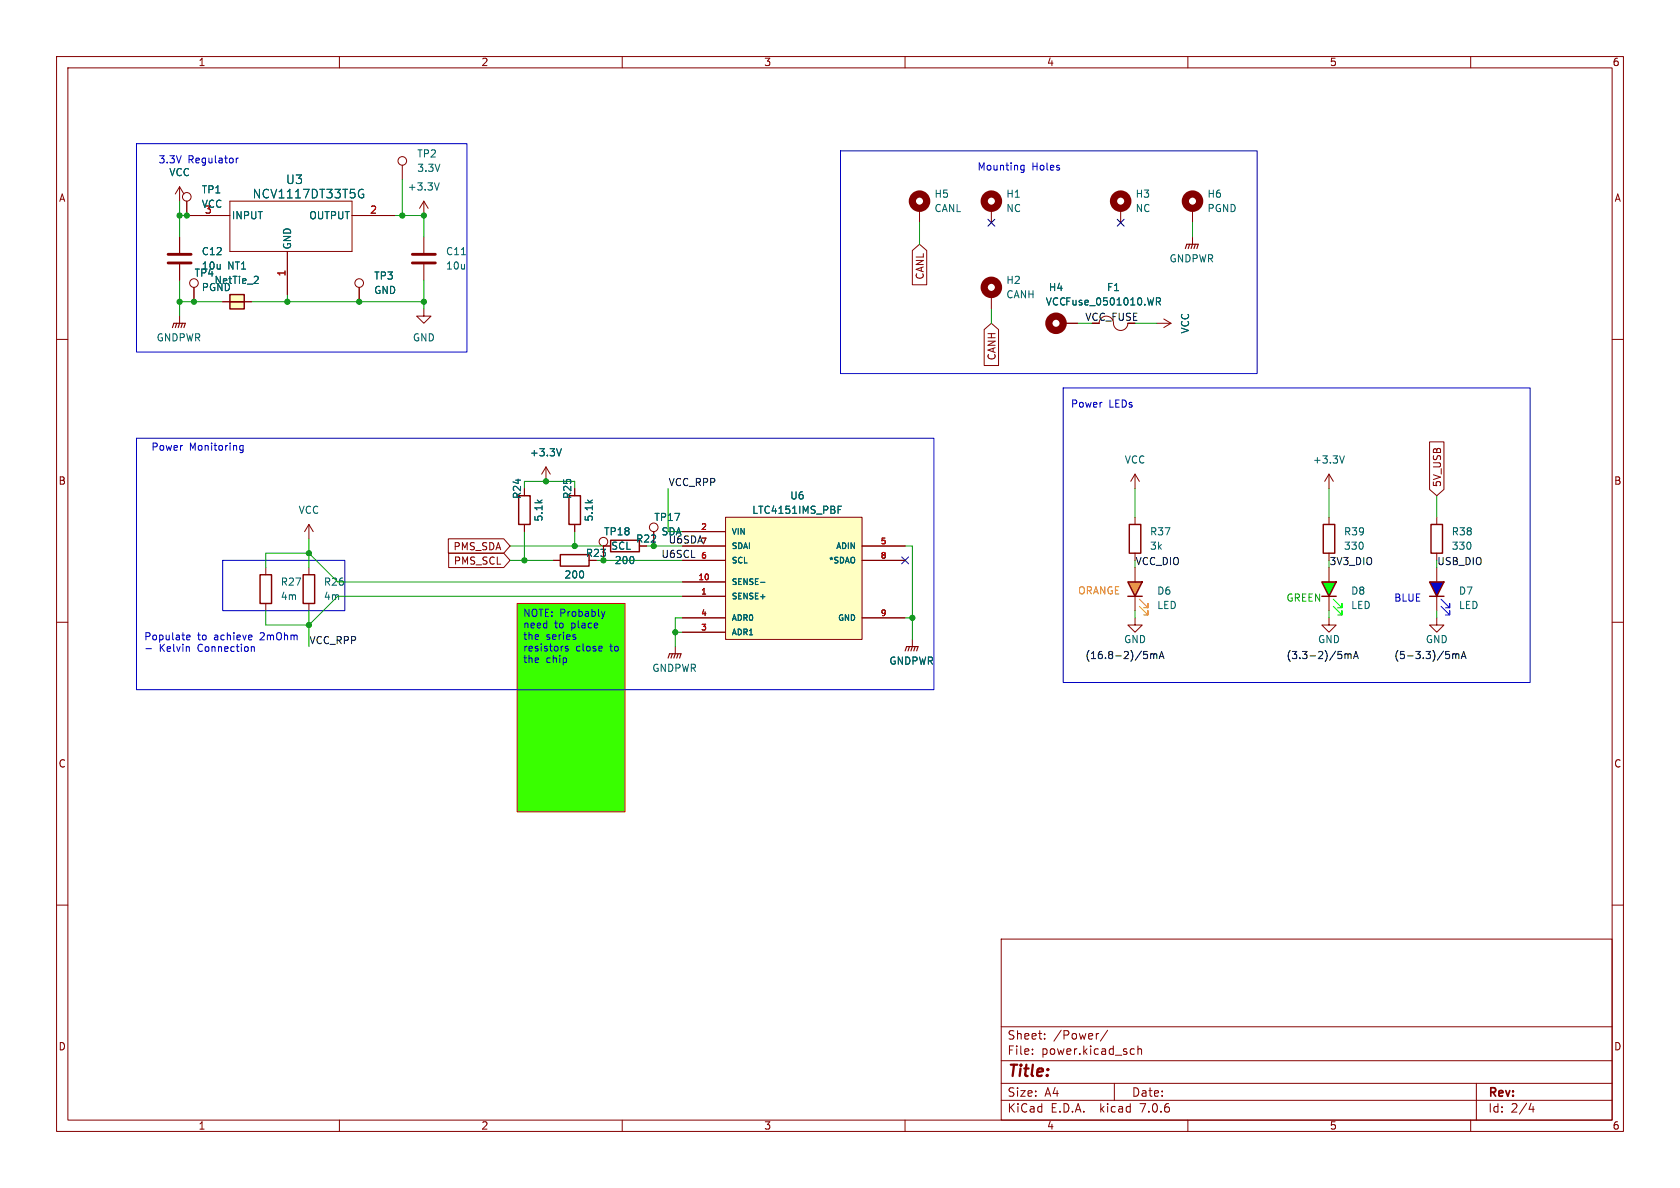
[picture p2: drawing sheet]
<svg xmlns="http://www.w3.org/2000/svg" width="297mm" height="210mm" viewBox="0 0 297 210" stroke-linecap="round" stroke-linejoin="round" font-family="sans-serif">
<g fill="none" stroke="#840000" stroke-width=".18">
<path d="M10 10h277v190h-277zM12 12h273v186h-273zM60 10v2M110 10v2M160 10v2M210 10v2M260 10v2M10 60h2M188 57.2h2.5M285 60h2M106.7 96.5h1.2M10 110h2"/>
<path d="M285 110h2M10 160h2M285 160h2M177 166h108v32h-108zM60 198v2M110 198v2M160 198v2M177 194.5h108M177 191.5h108M177 187.5h108M177 181.5h108M182.5 186.3v.1"/>
<path d="M182.5 185.5v.1M184.7 183.6v.1M184.7 182.8v.1M194.2 182.7l-.2 .1M195.8 182.1l-1.3 2M197 191.5v3M200.1 185.4l.4 .1M200.5 186.3l-.4 .1M201.2 185.5l.2-.1 .3 .1 .1 .9M201.2 184.9v1.5M210 198v2M260 198v2"/>
<path d="M261 191.5v6.5M270.7 195l-.4 1.1h.9M271 195.6v1"/>
</g>
<path d="M91.4 106.7h19.1v36.8h-19.1z" fill="#39ff00" stroke="#39ff00" stroke-width=".18"/>
<path d="M107.9 95.5h5.1v2h-5.1z" fill="none" stroke="#840000" stroke-width=".25"/>
<circle cx="186.7" cy="57.1" r="1.27" fill="none" stroke="#840000" stroke-width="1.3"/>
<path d="M233.7 102.9h2.5l-1.3 2.5z" fill="#00ff0b"/>
<path d="M91.7 87.6h2v5.1h-2zM233.7 102.9h2.5l-1.3 2.5zM233.7 105.4h2.5" fill="none" stroke="#840000" stroke-width=".25"/>
<path d="M235.7 107.2l1.5 1.5v-.7v.7h-.7" fill="none" stroke="#08ff11" stroke-width=".18"/>
<path d="M235.7 105.9l1.5 1.5v-.7v.7h-.7" fill="none" stroke="#0f0" stroke-width=".18"/>
<path d="M210.8 41.9v1.3M92.7 92.7v1.3M234.9 100.3v2.6M234.9 105.4v2.6M254 109.2v1.3h1.3l-1.3 1.3-1.3-1.3h1.3" fill="none" stroke="#840000" stroke-width=".18"/>
<path d="M209.5 43.9l.3-.7h2l-.2 .7M210.3 43.2l-.2 .7M210.8 43.2l-.2 .7M211.3 43.2l-.2 .7" fill="none" stroke="#840000" stroke-width=".2"/>
<path d="M199.4 102.9h2.5l-1.2 2.5z" fill="#ff8e00"/>
<path d="M40.6 52.1h2.6v2.5h-2.6zM40.6 53.3h2.6M99.1 98h5v2.1h-5zM100.6 87.6h2v5.1h-2zM199.6 92.7h2.1v5.1h-2.1zM199.4 102.9h2.5l-1.2 2.5zM199.4 105.4h2.5" fill="none" stroke="#840000" stroke-width=".25"/>
<path d="M201.4 107.2l1.5 1.5v-.7v.7h-.7" fill="none" stroke="#ff8b00" stroke-width=".18"/>
<path d="M201.4 105.9l1.5 1.5v-.7v.7h-.7" fill="none" stroke="#ff7b00" stroke-width=".18"/>
<g fill="none" stroke="#840000" stroke-width=".18">
<path d="M31.7 33v2.6M31.7 33l-.7 1.3M31.7 33l.8 1.3M33 35.6v2.5h7.6M40.6 35.6h21.6v8.9h-21.6zM62.2 38.1h7.6M71.1 29.2v2.6M74.9 35.6v2.5M74.9 35.6l-.7 1.2M74.9 35.6l.8 1.2M162.6 36.8v2.6M175.3 36.8v2.6"/>
<path d="M198.1 36.8v2.6M210.8 36.8v2.6M31.7 41.9v2.8M31.7 46.7v2.8M31.7 55.9v1.3M34.3 50.8v2.5M39.4 53.3h5M50.8 44.5v7.6M63.5 50.8v2.5M74.9 54.6v1.3h1.3l-1.3 1.3-1.2-1.3h1.2M74.9 41.9v2.8M74.9 46.7v2.8"/>
<path d="M175.3 52.1v2.5M196.8 57.2a1.27 1.27 0 0 0 1.3 1.2 1.27 1.27 0 0 0 1.3-1.2M204.5 57.2h2.5M205.7 56.4l1.3 .8M207 57.2l-1.3 .7M54.6 92.7l-.8 1.3M54.6 92.7v2.6M54.6 92.7l.8 1.3M96.5 82.6l.8 1.2M96.5 82.6v2.5M96.5 82.6l-.7 1.2M97.8 99.1h1.3"/>
<path d="M101.6 92.7v1.3M106.7 96.5v2.6M115.6 94v2.5M120.6 94h7.7M120.6 96.5h7.7M120.6 99.1h7.7M128.3 91.4h24.1v21.6h-24.1zM152.4 96.5h7.6M152.4 99.1h7.6M200.7 83.8v2.6M200.7 91.4v1.3M200.7 97.8v1.3"/>
<path d="M200.7 83.8l-.8 1.3M200.7 83.8l.7 1.3M119.4 114.3v1.3M120.6 105.4h7.7M120.6 102.9h7.7M120.6 111.8h7.7M120.6 109.2h7.7M152.4 109.2h7.6M161.3 113v1.3M200.7 109.2v1.3h1.2l-1.2 1.3-1.3-1.3h1.3M200.7 100.3v2.6M200.7 105.4v2.6"/>
<circle cx="33" cy="34.8" r=".76"/>
<circle cx="71.1" cy="28.4" r=".76"/>
<circle cx="34.3" cy="50" r=".76"/>
<circle cx="63.5" cy="50" r=".76"/>
<circle cx="106.7" cy="95.8" r=".76"/>
<circle cx="115.6" cy="93.2" r=".76"/>
</g>
<path d="M30.5 57.9l.2-.7h2.1l-.3 .7M31.2 57.2l-.2 .7M31.7 57.2l-.2 .7M32.3 57.2l-.3 .7M118.1 116.3l.3-.7h2l-.3 .7M118.9 115.6l-.3 .7M119.4 115.6l-.3 .7M119.9 115.6l-.3 .7M160 115.1l.3-.8h2l-.2 .8M160.8 114.3l-.3 .8M161.3 114.3l-.3 .8M161.8 114.3l-.3 .8" fill="none" stroke="#840000" stroke-width=".2"/>
<g fill="none" stroke="#840000" stroke-width="1.3">
<circle cx="162.6" cy="35.6" r="1.27"/>
<circle cx="175.3" cy="35.6" r="1.27"/>
<circle cx="198.1" cy="35.6" r="1.27"/>
<circle cx="210.8" cy="35.6" r="1.27"/>
<circle cx="175.3" cy="50.8" r="1.27"/>
</g>
<path d="M63.6 33.5h.6M64 34.3h.3v.5l-.3 .2-.4-.1M77.7 32.3l-.5 1.3M45.4 48.8l.3 .3-.1 .3-.7 .7h.8M81.6 45h.7M204.4 53.3h.6l.2-.2-.1-.3-.7-.2v1.3M204.7 53.3l.5 .6M99.2 79.3l-.4 1.3M148.2 90.1h.4M148.2 89.5h.6M134.5 102.9h.7" fill="none" stroke="#006464" stroke-width=".18"/>
<g fill="#ffffc2" stroke="#ffffc2" stroke-width=".18">
<path d="M128.3 91.4h24.1v21.6h-24.1z"/>
<path d="M40.6 52.1h2.6v2.5h-2.6z"/>
</g>
<path d="M29.7 46.5h4.1M29.7 45h4.1M72.9 46.5h4.1M72.9 45h4.1" fill="none" stroke="#840000" stroke-width=".51"/>
<path d="M252.7 102.9h2.6l-1.3 2.5z" fill="#0002ff"/>
<path d="M233.9 92.7h2.1v5.1h-2.1zM253 92.7h2v5.1h-2zM46 101.6h2v5.1h-2zM53.6 101.6h2v5.1h-2zM252.7 102.9h2.6l-1.3 2.5zM252.7 105.4h2.6" fill="none" stroke="#840000" stroke-width=".25"/>
<path d="M254.8 107.2l1.5 1.5v-.7v.7h-.8" fill="none" stroke="#0023ff" stroke-width=".18"/>
<path d="M254.8 105.9l1.5 1.5v-.7v.7h-.8" fill="none" stroke="#0007ff" stroke-width=".18"/>
<g fill="none" stroke="#840000" stroke-width=".18">
<path d="M33 35.6v2.5h7.6M62.2 38.1h7.6M31.7 41.9v2.8M31.7 46.7v2.8M34.3 50.8v2.5M39.4 53.3h5M50.8 44.5v7.6M63.5 50.8v2.5M161.3 44.3l1.3-1.1 1.2 1.1v6h-2.5zM174 58.3l1.3-1.1 1.2 1.1v6.3h-2.5zM188 57.2h2.5M252.7 78.1h2.6v8.4l-1.3 1.1-1.3-1.1z"/>
<path d="M79.3 95.2h9.8l1.1 1.3-1.1 1.3h-9.8zM79.3 97.8h9.8l1.1 1.3-1.1 1.2h-9.8zM92.7 92.7v1.3M97.8 99.1h1.3M101.6 92.7v1.3M107.9 96.5h-1.2v2.6M115.6 94v2.5M120.6 94h7.7M120.6 96.5h7.7M120.6 99.1h7.7M152.4 96.5h7.6M152.4 99.1h7.6"/>
<path d="M234.9 83.8v2.6M234.9 91.4v1.3M234.9 97.8v1.3M234.9 83.8l-.7 1.3M234.9 83.8l.8 1.3M254 91.4v1.3M254 97.8v1.3M47 100.3v1.3M47 106.7v1.3M54.6 100.3v1.3M54.6 106.7v1.3M120.6 105.4h7.7"/>
<path d="M120.6 102.9h7.7M120.6 111.8h7.7M120.6 109.2h7.7M152.4 109.2h7.6M234.9 109.2v1.3h1.3l-1.3 1.3-1.2-1.3h1.2M254 100.3v2.6M254 105.4v2.6"/>
</g>
<path d="M63.6 33.5h.6M64 34.3h.3v.5l-.3 .2-.4-.1M45.4 48.8l.3 .3-.1 .3-.7 .7h.8M204.4 53.3h.6l.2-.2-.1-.3-.7-.2v1.3M204.7 53.3l.5 .6M99.2 79.3l-.4 1.3M148.2 90.1h.4M148.2 89.5h.6M237.7 80.6l-.5 1.3M134.5 102.9h.7" fill="none" stroke="#006464" stroke-width=".18"/>
<g fill="none" stroke="#0000c2" stroke-width=".18">
<path d="M24.1 25.4h58.4v36.8h-58.4zM41.8 27.9v.9M42.1 27.9l-.3 .3M148.6 26.7h73.6v39.3h-73.6zM180.5 29.9l.2 .2 .3-.1M181 29.2v1l-.2 .3-.3-.1M181 29.3l-.3-.1-.2 .1M24.1 77.5h141v44.4h-141zM43 78.7v1.1l-.3 .2h-.3M43 78.8l-.4-.1-.2 .3 .1 .5h.5M188 68.6h82.5v52.1h-82.5zM39.4 99.1h21.6v8.9h-21.6z"/>
<path d="M25.8 114.7h1M33 112.7l.6-.1-.1-.3h-.3l-.2 .1 .1 .7h.4M33.4 114.4l.1 .8M44.5 114.4h.4l.1 .8M100.4 114.3l-.3-.1-.2 .2 .1 .2 .4 .1v.3h-.5M101.7 112.7v.3M106.3 108.1l.3 .9M106.6 109l-.1 .3M106.9 108.1l-.3 .9"/>
</g>
<g fill="none" stroke="#000400" stroke-width=".18">
<path d="M202.2 115.2h.6M202.6 115.6l.3 .3v.3l-.3 .2M203.4 115.7l.4-.1 .2 .2M203.4 115.6v.8M204 115.8l.1-.2h.3l.1 .8M204 115.8v.6M204.9 116.4l.5-1.2 .4 1.2M205.1 116.1h.6M237.8 115.6v.8M237.8 115.7l.3-.1 .2 .2M238.3 115.8l.2-.2h.3l.1 .8M238.3 115.8v.6"/>
<path d="M239.3 116.4l.4-1.2 .4 1.2M239.4 116.1h.6M256.8 115.7l.4-.1 .2 .2M256.8 115.6v.8M257.4 115.8l.1-.2h.4v.8M257.4 115.8v.6M258.3 116.4l.5-1.2 .4 1.2M258.5 116.1h.6"/>
</g>
<path d="M91.4 106.7h19.1v36.8h-19.1z" fill="none" stroke="#f01" stroke-width=".18"/>
<g fill="none" stroke="#009600" stroke-width=".18">
<path d="M31.7 35.6v6.3M31.7 38.1h1.3M69.8 38.1h5.1v3.8M71.1 31.8v6.3M162.6 39.4v3.8M210.8 39.4v2.5M31.7 53.3h7.7M31.7 49.5v6.4M44.4 53.3h30.5M50.8 52.1v1.2M74.9 49.5v5.1M175.3 54.6v2.6"/>
<path d="M190.5 57.2h2.5M200.7 57.2h3.8M54.6 95.3v5M90.2 96.5h16.5M90.2 99.1h7.6M92.7 94v5.1M92.7 85.1h8.9M101.6 94v2.5M106.7 99.1h13.9M115.6 96.5h5M118.1 86.4v7.6M160 96.5h1.3v16.5"/>
<path d="M200.7 86.4v5M234.9 86.4v5M254 87.6v3.8M47 100.3v-2.5h7.6l5.1 5.1h60.9M54.6 108v6.3M119.4 111.8h1.2M120.6 105.4h-60.9l-5.1 5.1h-7.6v-2.5M120.6 109.2h-1.2v5.1M160 109.2h1.3M200.7 108v1.2M234.9 108v1.2M254 108v1.2"/>
</g>
<path d="M174.7 38.8l1.2 1.2M175.9 38.8l-1.2 1.2M197.5 38.8l1.2 1.2M198.7 38.8l-1.2 1.2M159.4 98.5l1.2 1.2M160.6 98.5l-1.2 1.2" fill="none" stroke="#000084" stroke-width=".18"/>
<g fill="#009600" stroke="#009600" stroke-width=".18">
<circle cx="34.3" cy="53.3" r=".46"/>
<circle cx="31.7" cy="53.3" r=".46"/>
<circle cx="50.8" cy="53.3" r=".46"/>
<circle cx="54.6" cy="97.8" r=".46"/>
<circle cx="54.6" cy="110.5" r=".46"/>
<circle cx="161.3" cy="109.2" r=".46"/>
<circle cx="71.1" cy="38.1" r=".46"/>
<circle cx="74.9" cy="38.1" r=".46"/>
<circle cx="74.9" cy="53.3" r=".46"/>
<circle cx="63.5" cy="53.3" r=".46"/>
<circle cx="33" cy="38.1" r=".46"/>
<circle cx="31.7" cy="38.1" r=".46"/>
<circle cx="96.5" cy="85.1" r=".46"/>
<circle cx="101.6" cy="96.5" r=".46"/>
<circle cx="115.6" cy="96.5" r=".46"/>
<circle cx="106.7" cy="99.1" r=".46"/>
<circle cx="119.4" cy="111.8" r=".46"/>
<circle cx="92.7" cy="99.1" r=".46"/>
</g>
<text font-size="2.8" fill="#840000" x="178" y="190.9">Title:</text>
<g font-size="2.1" fill="#006464">
<text x="44.6" y="35.3">NCV1117DT33T5G</text>
<text x="50.5" y="32.7">U3</text>
</g>
<g font-size="2.1" fill="#840000">
<text x="178" y="184">Sheet:</text>
<text x="186.2" y="184">/Power/</text>
<text x="178" y="186.7">File:</text>
<text x="184.1" y="186.7">power.kicad_sch</text>
<text x="178" y="196.9">KiCad</text>
<text x="178" y="194.1">Size:</text>
<text x="184.7" y="194.1">A4</text>
<text x="185.7" y="196.9">E.D.A.</text>
<text x="194.6" y="196.9">kicad</text>
<text x="200" y="194.1">Date:</text>
<text x="201.8" y="196.9">7.0.6</text>
<text x="263" y="194.3">Rev:</text>
<text x="263" y="196.9">Id:</text>
<text x="267.1" y="196.9">2/4</text>
</g>
<g font-size="1.8" fill="#840000">
<text x="35" y="11.9">1</text>
<text x="85" y="11.9">2</text>
<text x="135" y="11.9">3</text>
<text x="185" y="11.9">4</text>
<text x="235" y="11.9">5</text>
<text x="285" y="11.9">6</text>
<text x="10.3" y="35.9">A</text>
<text x="285.3" y="35.9">A</text>
<text x="163.5" y="49.5" transform="rotate(-90 163.5 49.5)">CANL</text>
<text x="191.8" y="56.8">VCC_FUSE</text>
<text x="176.2" y="63.8" transform="rotate(-90 176.2 63.8)">CANH</text>
<text x="10.3" y="85.9">B</text>
<text x="92.3" y="88.3" transform="rotate(-90 92.3 88.3)">R24</text>
<text x="101.2" y="88.3" transform="rotate(-90 101.2 88.3)">R25</text>
<text x="255" y="86.2" transform="rotate(-90 255 86.2)">5V_USB</text>
<text x="285.3" y="85.9">B</text>
<text x="80.1" y="97.5">PMS_SDA</text>
<text x="80.1" y="100">PMS_SCL</text>
<text x="103.5" y="98.7">R23</text>
<text x="112.4" y="96.1">R22</text>
<text x="10.3" y="135.9">C</text>
<text x="285.3" y="135.9">C</text>
<text x="10.3" y="185.9">D</text>
<text x="285.3" y="185.9">D</text>
<text x="35" y="199.9">1</text>
<text x="85" y="199.9">2</text>
<text x="135" y="199.9">3</text>
<text x="185" y="199.9">4</text>
<text x="235" y="199.9">5</text>
<text x="285" y="199.9">6</text>
</g>
<g font-size="1.8" fill="#0000c2">
<text x="27.9" y="29">3.3V</text>
<text x="33.2" y="29">Regulator</text>
<text x="172.7" y="30.2">Mounting</text>
<text x="182.4" y="30.2">Holes</text>
<text x="189.2" y="72.1">Power</text>
<text x="196" y="72.1">LEDs</text>
<text x="26.7" y="79.8">Power</text>
<text x="33.5" y="79.8">Monitoring</text>
<text x="25.4" y="113.3">Populate</text>
<text x="34.9" y="113.3">to</text>
<text x="38" y="113.3">achieve</text>
<text x="46.3" y="113.3">2mOhm</text>
<text x="92.4" y="109.4">NOTE: Probably</text>
<text x="92.4" y="111.4">need</text>
<text x="92.4" y="113.4">the</text>
<text x="96.5" y="113.4">series</text>
<text x="98" y="111.4">to</text>
<text x="101.1" y="111.4">place</text>
<text x="28.1" y="115.3">Kelvin</text>
<text x="35.1" y="115.3">Connection</text>
<text x="92.4" y="115.5">resistors</text>
<text x="92.4" y="117.5">the</text>
<text x="96.5" y="117.5">chip</text>
<text x="101.8" y="115.5">close</text>
<text x="108" y="115.5">to</text>
</g>
<g font-size="1.8" fill="#006464">
<text x="73.7" y="28">TP2</text>
<text x="29.8" y="31.3">VCC</text>
<text x="35.6" y="34.4">TP1</text>
<text x="72" y="33.9">+3.3V</text>
<text x="73.7" y="30.6">3.3V</text>
<text x="165.1" y="35.2">H5</text>
<text x="177.8" y="35.2">H1</text>
<text x="200.7" y="35.2">H3</text>
<text x="213.4" y="35.2">H6</text>
<text x="35.6" y="36.9">VCC</text>
<text x="36.1" y="37.8">3</text>
<text x="40.9" y="39">INPUT</text>
<text x="54.6" y="39">OUTPUT</text>
<text x="165.1" y="37.7">CANL</text>
<text x="177.8" y="37.7">NC</text>
<text x="200.7" y="37.7">NC</text>
<text x="213.4" y="37.7">PGND</text>
<text x="35.6" y="45.3">C12</text>
<text x="35.6" y="47.9">10u</text>
<text x="40.1" y="47.9">NT1</text>
<text x="51.7" y="44.2" transform="rotate(-90 51.7 44.2)">GND</text>
<text x="78.7" y="45.3">C11</text>
<text x="78.7" y="47.9">10u</text>
<text x="206.7" y="46.6">GNDPWR</text>
<text x="34.3" y="49.1">TP4</text>
<text x="35.6" y="51.7">PGND</text>
<text x="37.8" y="50.4">NetTie_2</text>
<text x="66" y="49.6">TP3</text>
<text x="66" y="52.2">GND</text>
<text x="177.8" y="50.4">H2</text>
<text x="177.8" y="52.9">CANH</text>
<text x="185.3" y="51.7">H4</text>
<text x="195.6" y="51.7">F1</text>
<text x="184.8" y="54.2">VCCFuse_0501010.WR</text>
<text x="210.4" y="59.1" transform="rotate(-90 210.4 59.1)">VCC</text>
<text x="27.6" y="60.6">GNDPWR</text>
<text x="72.9" y="60.6">GND</text>
<text x="93.6" y="80.9">+3.3V</text>
<text x="198.7" y="82.1">VCC</text>
<text x="232" y="82.1">+3.3V</text>
<text x="139.6" y="88.5">U6</text>
<text x="52.7" y="91">VCC</text>
<text x="96.1" y="92.3" transform="rotate(-90 96.1 92.3)">5.1k</text>
<text x="105" y="92.3" transform="rotate(-90 105 92.3)">5.1k</text>
<text x="106.7" y="94.8">TP18</text>
<text x="115.6" y="92.3">TP17</text>
<text x="116.8" y="94.8">SDA</text>
<text x="132.9" y="91">LTC4151IMS_PBF</text>
<text x="203.2" y="94.8">R37</text>
<text x="237.5" y="94.8">R39</text>
<text x="256.6" y="94.8">R38</text>
<text x="108" y="97.4">SCL</text>
<text x="108.6" y="99.9">200</text>
<text x="203.2" y="97.4">3k</text>
<text x="237.5" y="97.4">330</text>
<text x="256.6" y="97.4">330</text>
<text x="49.5" y="103.7">R27</text>
<text x="49.5" y="106.3">4m</text>
<text x="57.2" y="103.7">R26</text>
<text x="57.2" y="106.3">4m</text>
<text x="99.7" y="102.5">200</text>
<text x="204.5" y="105.3">D6</text>
<text x="204.5" y="107.9">LED</text>
<text x="238.8" y="105.3">D8</text>
<text x="238.8" y="107.9">LED</text>
<text x="257.8" y="105.3">D7</text>
<text x="257.8" y="107.9">LED</text>
<text x="198.6" y="113.9">GND</text>
<text x="232.9" y="113.9">GND</text>
<text x="252" y="113.9">GND</text>
<text x="115.2" y="119">GNDPWR</text>
<text x="157.1" y="117.7">GNDPWR</text>
</g>
<g font-size="1.8" fill="#a90000">
<text x="65.3" y="37.8">2</text>
<text x="50.5" y="49" transform="rotate(-90 50.5 49)">1</text>
</g>
<g font-size="1.8" fill="#0f0f0f">
<text x="118.1" y="86">VCC_RPP</text>
<text x="116.8" y="98.7">U6SCL</text>
<text x="118.1" y="96.2">U6SDA</text>
<text x="54.6" y="114">VCC_RPP</text>
</g>
<g font-size="1.8" fill="#009600">
<text x="200.7" y="100">VCC_DIO</text>
<text x="234.9" y="100">3V3_DIO</text>
<text x="254" y="100">USB_DIO</text>
</g>
<text font-size="1.8" fill="#e77c06" x="190.5" y="105.2">ORANGE</text>
<text font-size="1.8" fill="#00bd00" x="227.3" y="106.4">GREEN</text>
<text font-size="1.8" fill="#0500bd" x="246.4" y="106.4">BLUE</text>
<g font-size="1.8" fill="#000400">
<text x="191.8" y="116.6">(16.8-2)/5mA</text>
<text x="227.3" y="116.6">(3.3-2)/5mA</text>
<text x="246.4" y="116.6">(5-3.3)/5mA</text>
</g>
<g font-size="1.4" fill="#a90000">
<text x="123.8" y="93.7">2</text>
<text x="123.8" y="98.8">6</text>
<text x="123.8" y="96.3">7</text>
<text x="155.6" y="96.3">5</text>
<text x="155.6" y="98.8">8</text>
<text x="123.4" y="102.6">10</text>
<text x="123.8" y="105.2">1</text>
<text x="123.8" y="111.5">3</text>
<text x="123.8" y="109">4</text>
<text x="155.6" y="109">9</text>
</g>
<g font-size="1.4" fill="#006464">
<text x="129.3" y="94.7">VIN</text>
<text x="129.3" y="99.8">SCL</text>
<text x="129.3" y="97.3">SDAI</text>
<text x="146.4" y="99.8">*SDAO</text>
<text x="147.7" y="97.3">ADIN</text>
<text x="129.3" y="106.1">SENSE+</text>
<text x="129.3" y="103.6">SENSE-</text>
<text x="129.3" y="112.5">ADR1</text>
<text x="129.3" y="110">ADR0</text>
<text x="148" y="110">GND</text>
</g>
</svg>
